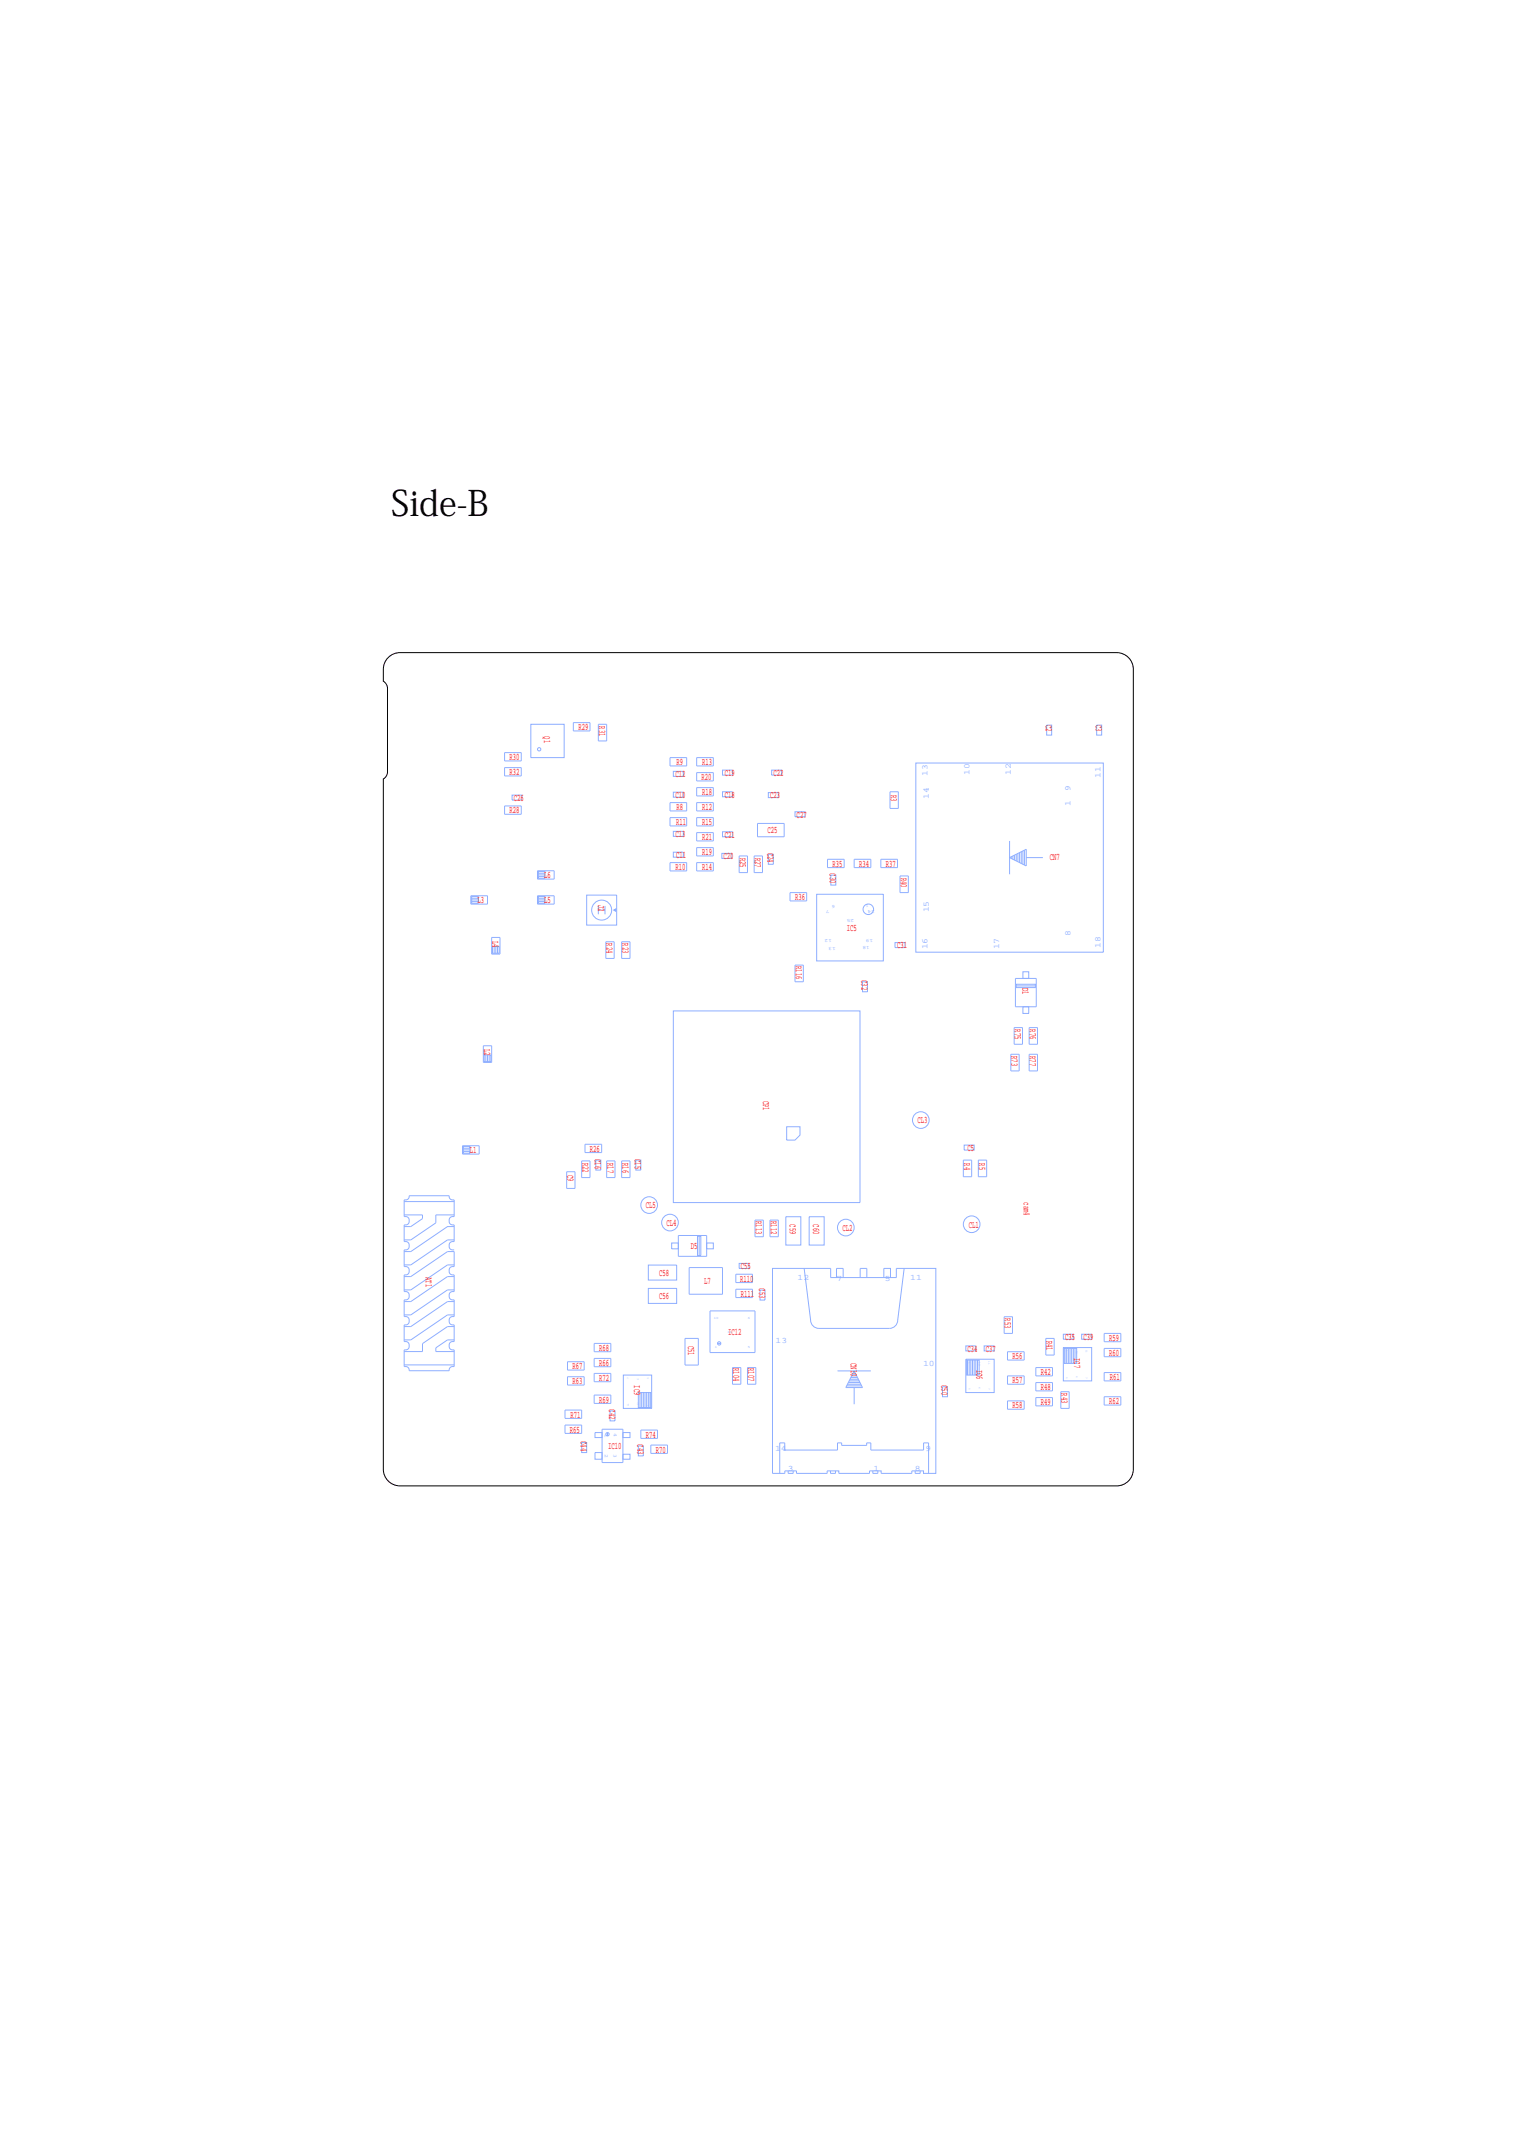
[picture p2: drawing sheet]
<svg xmlns="http://www.w3.org/2000/svg" width="182mm" height="257mm" viewBox="0 0 182 257" stroke-linecap="round" stroke-linejoin="round" font-family="sans-serif">
<path d="M46.6 78.9l.4-.3 .5-.2 .5-.1h86a2 2 0 0 1 2 2v96a2 2 0 0 1-2 2h-86a2 2 0 0 1-2-2v-82.8a1 1 0 0 0 .5-.9v-10a1 1 0 0 0-.5-.8l.1-2 .2-.5z" fill="none" stroke="#000" stroke-width=".12"/>
<g fill="none" stroke="#8eaeff" stroke-width=".12">
<path d="M60.6 96.7h1.9v1h-1.9zM60.6 90.3h1.9v1h-1.9zM60.6 92.1h1.9v1h-1.9zM61.5 95.4h1.2v.6h-1.2zM63.7 86.9h4v4h-4zM68.8 86.7h2v1h-2zM71.8 86.9h1v2h-1zM80.4 90.9h2v1h-2zM80.4 96.3h2v1h-2zM80.4 98.1h2v1h-2zM80.8 95.1h1.2v.6h-1.2zM80.8 92.6h1.2v.6h-1.2z"/>
<path d="M80.8 99.8h1.2v.6h-1.2zM83.6 98.1h2v1h-2zM83.6 96.3h2v1h-2zM83.6 90.9h2v1h-2zM83.6 92.7h2v1h-2zM83.6 94.5h2v1h-2zM83.6 99.9h2v1h-2zM86.7 99.8h1.2v.6h-1.2zM86.7 95h1.2v.6h-1.2zM86.7 92.4h1.2v.6h-1.2zM90.9 98.8h3.2v1.6h-3.2zM92.2 95.1h1.2v.6h-1.2z"/>
<path d="M92.6 92.4h1.2v.6h-1.2zM95.4 97.4h1.2v.6h-1.2zM106.8 95h1v2h-1zM109.9 91.6h22.5v22.7h-22.5zM125.6 87h.6v1.2h-.6zM131.6 87h.6v1.2h-.6zM56.5 107.5h2v1h-2zM56.6 107.6h.8v.8h-.8zM56.6 108h.8M56.6 107.8h.8M56.6 108.2h.8M59 112.5h1v2h-1z"/>
<path d="M59.1 113.6h.8v.8h-.8zM59.3 113.6v.8M59.5 113.6v.8M59.7 113.6v.8M64.5 104.5h2v1h-2zM64.5 107.5h2v1h-2zM64.6 107.6h.8v.8h-.8zM64.6 104.6h.8v.8h-.8zM64.6 108h.8M64.6 105h.8M64.6 107.8h.8M64.6 108.2h.8"/>
<path d="M64.6 104.8h.8M64.6 105.2h.8M70.4 107.4h3.6v3.6h-3.6zM71.8 109.2h.8M71.8 108.7v1M72.6 108.7v1M72.7 113h1v2h-1zM73.6 109.2l.3-.1v.3zM73.7 109.2v.1M74.6 113h1v2h-1zM80.4 103.5h2v1h-2zM80.8 102.3h1.2v.6h-1.2z"/>
<path d="M83.6 103.5h2v1h-2zM83.6 101.7h2v1h-2zM86.6 102.4h1.2v.6h-1.2zM88.7 102.7h1v2h-1zM90.5 102.7h1v2h-1zM92.2 102.5h.6v1.2h-.6zM94.8 107.1h2v1h-2zM95.4 115.8h1v2h-1zM98 107.3h8v8h-8zM99.3 103.1h2v1h-2zM99.7 105h.6v1.2h-.6zM102.5 103.1h2v1h-2z"/>
<path d="M103.5 117.8h.6v1.2h-.6zM105.7 103.1h2v1h-2zM107.4 113.1h1.2v.6h-1.2zM108 105.1h1v2h-1zM121.1 100.9v4M121.1 102.9l2.1-1v2zM121.3 102.8v.2M121.5 102.7v.4M121.7 102.6v.6M121.9 117.4h2.4v3.4h-2.4zM121.9 118.1h2.4v.4h-2.4zM121.9 118.3h2.4"/>
<path d="M121.9 102.5v.8M122.2 102.4v1M122.4 102.3v1.2M122.6 102.2v1.4M122.8 102.1v1.6M122.8 116.6h.7v.8h-.7zM123 102v1.8M123.2 102.9h2M55.5 137.5h2v1h-2zM55.6 137.8h.8M55.6 138.2h.8M55.6 137.6h.8v.8h-.8z"/>
<path d="M55.6 138h.8M58 125.5h1v2h-1zM58.1 126.6h.8v.8h-.8zM58.3 126.6v.8M58.5 126.6v.8M58.7 126.6v.8M69.8 139.3h1v2h-1zM70.2 137.3h2v1h-2zM71.5 139.2h.6v1.2h-.6zM72.8 139.3h1v2h-1zM74.6 139.3h1v2h-1zM76.3 139.2h.6v1.2h-.6z"/>
<path d="M80.8 121.3h22.4v23h-22.4zM94.4 135.2h1.6v1l-.6 .6h-1zM115.6 139.2h1v2h-1zM115.7 137.4h1.2v.6h-1.2zM117.4 139.2h1v2h-1zM121.3 126.5h1v2h-1zM121.7 123.3h1v2h-1zM122.8 120.8h.7v.8h-.7zM123.5 126.5h1v2h-1zM123.5 123.3h1v2h-1zM48.5 145.8h2.2v.4l-1.4 1h-.8M48.5 144.2h6"/>
<path d="M54.5 148.8h-.8l-4.4 3h-.8M54.5 151.8h-.8l-4.4 3h-.8M54.5 154.8h-.8l-4.4 3h-.8M54.5 157.8h-.8l-4.4 3h-.8M54.5 147.2h-.8l-4.4 3h-.8M54.5 150a.51 .51 0 0 1-.6-.5 .51 .51 0 0 1 .6-.5v-2a.51 .51 0 0 1-.6-.5 .51 .51 0 0 1 .6-.5v-2a.46 .46 0 0 1-.6-.5h-4.8a.45 .45 0 0 1-.6 .5v2a.51 .51 0 0 1 .6 .5 .51 .51 0 0 1-.6 .5v2a.51 .51 0 0 1 .6 .5 .51 .51 0 0 1-.6 .5v2a.51 .51 0 0 1 .6 .5 .51 .51 0 0 1-.6 .5v2a.51 .51 0 0 1 .6 .5 .51 .51 0 0 1-.6 .5v2a.51 .51 0 0 1 .6 .5 .51 .51 0 0 1-.6 .5v2a.51 .51 0 0 1 .6 .5 .51 .51 0 0 1-.6 .5v2a.46 .46 0 0 1 .6 .5h4.8a.45 .45 0 0 1 .6-.5v-2a.51 .51 0 0 1-.6-.5 .51 .51 0 0 1 .6-.5v-2a.51 .51 0 0 1-.6-.5 .51 .51 0 0 1 .6-.5v-2a.51 .51 0 0 1-.6-.5 .51 .51 0 0 1 .6-.5v-2a.51 .51 0 0 1-.6-.5 .51 .51 0 0 1 .6-.5v-1.8h-.8l-4.4 3h-.8M54.5 145.8h-2.2v1l-3 2h-.8M54.5 159.2h-.8l-3 2v1h-2.2M54.5 153.2h-.8l-4.4 3h-.8M54.5 156.2h-.8l-4.4 3h-.8M68 140.6h1v2h-1zM77.8 154.6h3.4v1.8h-3.4z"/>
<path d="M77.8 151.8h3.4v1.8h-3.4zM80.6 149.2h.8v.7h-.8zM81.4 148.3h3.4v2.5h-3.4zM82.7 152.1h4v3.2h-4zM83.7 148.4h.4v2.3h-.4zM83.9 148.4v2.3M84.8 149.2h.8v.7h-.8zM85.2 157.3h5.4v5h-5.4zM88.3 154.7h2v1h-2zM88.3 152.9h2v1h-2zM88.7 151.6h1.2v.6h-1.2zM90.6 146.4h1v2h-1z"/>
<path d="M91.2 154.8h.6v1.2h-.6zM92.4 146.4h1v2h-1zM92.7 152.2h7v1.1h7.9v-1.1h4.7v24.6h-1.5v-.3h-1.4v.3h-3.7v-.3h-1.4v.3h-3.6v-.3h-1.4v.3h-3.7v-.3h-1.4v.3h-1.5zM94.3 146h1.8v3.4h-1.8zM96.5 152.2l.8 6.2a1 1 0 0 0 1 1h8.4a1 1 0 0 0 1-1l.8-6.2M97.1 146h1.8v3.4h-1.8zM100.4 153.3v-1.1h.8v1.1M103.2 153.3v-1.1h.8v1.1M106.1 153.3v-1.1h.8v1.1M120.5 158h1v2h-1zM48.5 163.8h6M54.5 160.8h-.8l-1.4 1v.4h2.2"/>
<path d="M67.8 169.2h2v1h-2zM67.8 171h2v1h-2zM68.1 165.2h2v1h-2zM68.1 163.4h2v1h-2zM69.8 173.1h.6v1.2h-.6zM71.3 164.8h2v1h-2zM71.3 167.4h2v1h-2zM71.3 161.2h2v1h-2zM71.3 163h2v1h-2zM71.4 171.9h.8v.6h-.8zM71.4 174.3h.8v.8h-.8zM72.2 171.5h2.6v4h-2.6z"/>
<path d="M72.9 171.9v.4M73.2 169.3h.6v1.2h-.6zM74.8 174.5h.8v.6h-.8zM74.8 171.9h.8v.6h-.8zM74.8 165h3.4v4h-3.4zM76.6 173.5h.6v1.2h-.6zM76.6 167.1h1.5v1.8h-1.5zM76.8 167.1v1.8M76.9 171.6h2v1h-2zM77 167.1v1.8M77.2 167.1v1.8M77.4 167.1v1.8"/>
<path d="M77.6 167.1v1.8M77.8 167.1v1.8M78 167.1v1.8M78.1 173.4h2v1h-2zM82.2 160.6h1.6v3.2h-1.6zM86.1 161.2h.4M87.9 164.1h1v2h-1zM89.7 164.1h1v2h-1zM93.6 176.8v-3.6h.6v.8h6.3v-.8h.5v.3h3v-.3h.5v.8h6.3v-.8h.6v3.6M94.6 176.5v.3h.6v-.3M99.7 176.5v.3h.6v-.3M100.5 164.5h4"/>
<path d="M101.6 166.3h1.8M101.7 166.1h1.6M101.8 165.9h1.4M101.9 165.7h1.2M102 165.5h1M102.1 165.3h.8M102.2 165.1h.6M102.3 164.9h.4M102.4 164.7h.2M102.5 164.5l1 2h-2zM102.5 166.5v2M104.7 176.5v.3h.6v-.3"/>
<path d="M109.8 176.5v.3h.6v-.3M113.1 166.4h.6v1.2h-.6zM115.9 163.1h3.4v4h-3.4zM115.9 161.5h1.2v.6h-1.2zM116 163.2h1.5v1.8h-1.5zM116.1 163.2v1.8M116.3 163.2v1.8M116.5 163.2v1.8M116.7 163.2v1.8M116.9 163.2v1.8M117.1 163.2v1.8M117.3 163.2v1.8"/>
<path d="M118.1 161.5h1.2v.6h-1.2zM120.9 168.1h2v1h-2zM120.9 162.2h2v1h-2zM120.9 165.1h2v1h-2zM124.3 165.9h2v1h-2zM124.3 164.1h2v1h-2zM124.3 167.7h2v1h-2zM125.5 160.6h1v2h-1zM127.3 167h1v2h-1zM127.6 160.1h1.2v.6h-1.2zM127.6 161.7h3.4v4h-3.4zM127.7 161.8h1.5v1.8h-1.5z"/>
<path d="M127.8 161.8v1.8M128 161.8v1.8M128.2 161.8v1.8M128.4 161.8v1.8M128.6 161.8v1.8M128.8 161.8v1.8M129 161.8v1.8M129.8 160.1h1.2v.6h-1.2zM132.5 161.8h2v1h-2zM132.5 167.6h2v1h-2zM132.5 164.7h2v1h-2zM132.5 160h2v1h-2z"/>
<circle cx="64.7" cy="89.9" r=".2"/>
<circle cx="72.2" cy="109.2" r="1.2"/>
<circle cx="104.2" cy="109.1" r=".63"/>
<circle cx="110.5" cy="134.4" r="1"/>
<circle cx="77.9" cy="144.6" r="1"/>
<circle cx="80.4" cy="146.7" r="1"/>
<circle cx="101.5" cy="147.3" r="1"/>
<circle cx="116.6" cy="146.9" r="1"/>
<circle cx="72.9" cy="172.1" r=".2"/>
<circle cx="86.3" cy="161.2" r=".2"/>
</g>
<text font-size="4.2" x="46.9" y="61.9">Side-B</text>
<g font-size="1.2" fill="#f00">
<text x="65.3" y="88.4" transform="rotate(90 65.3 88.4)">Q1</text>
<text x="69.4" y="87.6">R29</text>
<text x="71.9" y="87.2" transform="rotate(90 71.9 87.2)">R31</text>
<text x="125.5" y="87" transform="rotate(90 125.5 87)">C2</text>
<text x="131.5" y="87" transform="rotate(90 131.5 87)">C3</text>
<text x="61.2" y="91.2">R30</text>
<text x="61.2" y="93">R32</text>
<text x="81.1" y="95.8">C10</text>
<text x="81.1" y="93.3">C12</text>
<text x="81.2" y="91.8">R9</text>
<text x="84.2" y="93.6">R20</text>
<text x="84.3" y="95.4">R18</text>
<text x="84.3" y="91.8">R13</text>
<text x="87" y="95.7">C18</text>
<text x="87" y="93.1">C19</text>
<text x="92.4" y="95.8">C23</text>
<text x="92.8" y="93.1">C22</text>
<text x="106.9" y="95.4" transform="rotate(90 106.9 95.4)">R3</text>
<text x="61.2" y="97.6">R28</text>
<text x="61.6" y="96.1">C26</text>
<text x="81.1" y="100.5">C13</text>
<text x="81.1" y="99">R11</text>
<text x="81.2" y="97.2">R8</text>
<text x="84.3" y="100.8">R21</text>
<text x="84.3" y="97.2">R12</text>
<text x="84.3" y="99">R15</text>
<text x="87" y="100.5">C21</text>
<text x="92.1" y="100">C25</text>
<text x="95.6" y="98.1">C27</text>
<text x="65.3" y="105.4">L6</text>
<text x="81.1" y="104.4">R10</text>
<text x="81.1" y="103">C11</text>
<text x="84.3" y="102.6">R19</text>
<text x="84.3" y="104.4">R14</text>
<text x="86.8" y="103.1">C20</text>
<text x="88.8" y="102.9" transform="rotate(90 88.8 102.9)">R25</text>
<text x="90.6" y="102.9" transform="rotate(90 90.6 102.9)">R27</text>
<text x="92.1" y="102.3" transform="rotate(90 92.1 102.3)">C24</text>
<text x="99.6" y="104.8" transform="rotate(90 99.6 104.8)">C30</text>
<text x="99.9" y="104">R35</text>
<text x="103.1" y="104">R34</text>
<text x="106.3" y="104">R37</text>
<text x="108.1" y="105.3" transform="rotate(90 108.1 105.3)">R40</text>
<text x="126" y="103.2">CN7</text>
<text x="57.3" y="108.4">L3</text>
<text x="59.1" y="112.9" transform="rotate(90 59.1 112.9)">L4</text>
<text x="65.3" y="108.4">L5</text>
<text x="71.8" y="108.6" transform="rotate(90 71.8 108.6)">J2</text>
<text x="72.8" y="113.2" transform="rotate(90 72.8 113.2)">R24</text>
<text x="74.7" y="113.2" transform="rotate(90 74.7 113.2)">R23</text>
<text x="95.4" y="108">R36</text>
<text x="101.6" y="111.7">IC5</text>
<text x="107.7" y="113.8">C31</text>
<text x="95.5" y="115.9" transform="rotate(90 95.5 115.9)">R116</text>
<text x="103.4" y="117.6" transform="rotate(90 103.4 117.6)">C32</text>
<text x="122.7" y="118.6" transform="rotate(90 122.7 118.6)">D1</text>
<text x="58.1" y="125.9" transform="rotate(90 58.1 125.9)">L2</text>
<text x="121.8" y="123.5" transform="rotate(90 121.8 123.5)">R75</text>
<text x="123.6" y="123.5" transform="rotate(90 123.6 123.5)">R76</text>
<text x="121.4" y="126.7" transform="rotate(90 121.4 126.7)">R73</text>
<text x="123.6" y="126.7" transform="rotate(90 123.6 126.7)">R77</text>
<text x="91.6" y="132.1" transform="rotate(90 91.6 132.1)">CP1</text>
<text x="110.1" y="134.8">CL3</text>
<text x="56.4" y="138.4">L1</text>
<text x="68.1" y="141" transform="rotate(90 68.1 141)">C9</text>
<text x="69.9" y="139.5" transform="rotate(90 69.9 139.5)">R22</text>
<text x="70.8" y="138.2">R26</text>
<text x="71.4" y="139.1" transform="rotate(90 71.4 139.1)">C16</text>
<text x="72.9" y="139.6" transform="rotate(90 72.9 139.6)">R17</text>
<text x="74.7" y="139.6" transform="rotate(90 74.7 139.6)">R16</text>
<text x="76.2" y="139.1" transform="rotate(90 76.2 139.1)">C15</text>
<text x="115.7" y="139.6" transform="rotate(90 115.7 139.6)">R4</text>
<text x="116.1" y="138.1">C5</text>
<text x="117.5" y="139.6" transform="rotate(90 117.5 139.6)">R5</text>
<text x="77.5" y="145">CL5</text>
<text x="80" y="147.1">CL4</text>
<text x="82.9" y="149.9">D5</text>
<text x="90.7" y="146.6" transform="rotate(90 90.7 146.6)">R113</text>
<text x="92.5" y="146.6" transform="rotate(90 92.5 146.6)">R112</text>
<text x="94.8" y="146.9" transform="rotate(90 94.8 146.9)">C59</text>
<text x="97.6" y="146.9" transform="rotate(90 97.6 146.9)">C60</text>
<text x="101.1" y="147.7">CL2</text>
<text x="116.3" y="147.3">CL1</text>
<text x="122.8" y="144.3" transform="rotate(90 122.8 144.3)">cam4</text>
<text x="51.1" y="153.3" transform="rotate(90 51.1 153.3)">AT1</text>
<text x="79.1" y="155.9">C56</text>
<text x="79.1" y="153.1">C58</text>
<text x="84.5" y="154.1">L7</text>
<text x="88.8" y="153.8">R110</text>
<text x="88.9" y="155.6">R111</text>
<text x="88.9" y="152.3">C55</text>
<text x="91.1" y="154.6" transform="rotate(90 91.1 154.6)">C53</text>
<text x="82.6" y="161.5" transform="rotate(90 82.6 161.5)">C51</text>
<text x="87.4" y="160.2">IC12</text>
<text x="120.6" y="158.2" transform="rotate(90 120.6 158.2)">R53</text>
<text x="125.6" y="160.9" transform="rotate(90 125.6 160.9)">R41</text>
<text x="127.8" y="160.8">C35</text>
<text x="130" y="160.8">C39</text>
<text x="133.1" y="160.9">R59</text>
<text x="68.7" y="166.1">R63</text>
<text x="68.7" y="164.3">R67</text>
<text x="71.9" y="163.9">R66</text>
<text x="71.9" y="162.1">R68</text>
<text x="71.9" y="165.7">R72</text>
<text x="76.1" y="166.3" transform="rotate(90 76.1 166.3)">IC9</text>
<text x="88" y="164.2" transform="rotate(90 88 164.2)">R104</text>
<text x="89.8" y="164.2" transform="rotate(90 89.8 164.2)">R107</text>
<text x="102.1" y="163.6" transform="rotate(90 102.1 163.6)">CN10</text>
<text x="113" y="166.2" transform="rotate(90 113 166.2)">C50</text>
<text x="116.1" y="162.2">C34</text>
<text x="117.2" y="164.4" transform="rotate(90 117.2 164.4)">IC6</text>
<text x="118.3" y="162.2">C37</text>
<text x="121.5" y="163.1">R56</text>
<text x="121.5" y="166">R57</text>
<text x="124.9" y="165">R42</text>
<text x="124.9" y="166.8">R48</text>
<text x="127.4" y="167.2" transform="rotate(90 127.4 167.2)">R43</text>
<text x="128.9" y="163" transform="rotate(90 128.9 163)">IC7</text>
<text x="133.1" y="162.7">R60</text>
<text x="133.2" y="165.6">R61</text>
<text x="68.4" y="171.9">R65</text>
<text x="68.5" y="170.1">R71</text>
<text x="69.7" y="172.9" transform="rotate(90 69.7 172.9)">C44</text>
<text x="71.9" y="168.3">R69</text>
<text x="73" y="173.9">IC10</text>
<text x="73.1" y="169.1" transform="rotate(90 73.1 169.1)">C42</text>
<text x="76.5" y="173.3" transform="rotate(90 76.5 173.3)">C43</text>
<text x="77.5" y="172.5">R74</text>
<text x="121.5" y="169">R58</text>
<text x="124.9" y="168.6">R49</text>
<text x="133.1" y="168.5">R62</text>
<text x="78.7" y="174.3">R70</text>
</g>
<g font-size="1" fill="#8eaeff">
<text x="111.3" y="93.1" transform="rotate(-90 111.3 93.1)">13</text>
<text x="111.4" y="95.9" transform="rotate(-90 111.4 95.9)">14</text>
<text x="116.3" y="93" transform="rotate(-90 116.3 93)">10</text>
<text x="121.3" y="93" transform="rotate(-90 121.3 93)">12</text>
<text x="128.4" y="94.9" transform="rotate(-90 128.4 94.9)">9</text>
<text x="132.1" y="93.4" transform="rotate(-90 132.1 93.4)">11</text>
<text x="128.4" y="96.8" transform="rotate(-90 128.4 96.8)">1</text>
<text x="111.3" y="113.9" transform="rotate(-90 111.3 113.9)">16</text>
<text x="111.4" y="109.5" transform="rotate(-90 111.4 109.5)">15</text>
<text x="119.9" y="113.9" transform="rotate(-90 119.9 113.9)">17</text>
<text x="128.4" y="112.3" transform="rotate(-90 128.4 112.3)">8</text>
<text x="132.1" y="113.7" transform="rotate(-90 132.1 113.7)">18</text>
<text x="95.7" y="153.6">12</text>
<text x="100.4" y="153.7">7</text>
<text x="106.2" y="153.7">5</text>
<text x="109.2" y="153.6">11</text>
<text x="93.1" y="161.1">13</text>
<text x="110.8" y="164">10</text>
<text x="93" y="174.1">14</text>
<text x="94.5" y="176.5">3</text>
<text x="104.8" y="176.5">1</text>
<text x="109.8" y="176.5">8</text>
<text x="111.1" y="174.1">9</text>
</g>
<g font-size=".6" fill="#8eaeff">
<text x="99.6" y="109.2" transform="rotate(-180 99.6 109.2)">7</text>
<text x="99.8" y="112.7" transform="rotate(-180 99.8 112.7)">12</text>
<text x="100.2" y="108.6" transform="rotate(-180 100.2 108.6)">6</text>
<text x="100.3" y="113.6" transform="rotate(-180 100.3 113.6)">13</text>
<text x="102.5" y="110.3" transform="rotate(-180 102.5 110.3)">25</text>
<text x="104.2" y="108.5" transform="rotate(-180 104.2 108.5)">1</text>
<text x="104.4" y="113.5" transform="rotate(-180 104.4 113.5)">18</text>
<text x="104.8" y="112.7" transform="rotate(-180 104.8 112.7)">19</text>
<text x="105" y="109.2" transform="rotate(-180 105 109.2)">24</text>
<text x="72.6" y="172.1" transform="rotate(90 72.6 172.1)">1</text>
<text x="73.7" y="172" transform="rotate(90 73.7 172)">4</text>
<text x="72.6" y="174.5" transform="rotate(90 72.6 174.5)">2</text>
<text x="73.6" y="174.5" transform="rotate(90 73.6 174.5)">3</text>
</g>
<g font-size=".4" fill="#8eaeff">
<text x="85.8" y="161.7">1</text>
<text x="87.3" y="160">11</text>
<text x="89.7" y="161.7">5</text>
<text x="89.7" y="158.3">6</text>
</g>
<g font-size=".3" fill="#8eaeff">
<text x="116.3" y="163.5" transform="rotate(90 116.3 163.5)">1</text>
<text x="117.5" y="163.5" transform="rotate(90 117.5 163.5)">12</text>
<text x="128" y="162.1" transform="rotate(90 128 162.1)">1</text>
<text x="129.2" y="162.1" transform="rotate(90 129.2 162.1)">12</text>
<text x="76.6" y="168.7" transform="rotate(-90 76.6 168.7)">12</text>
<text x="77.8" y="168.7" transform="rotate(-90 77.8 168.7)">1</text>
</g>
</svg>
